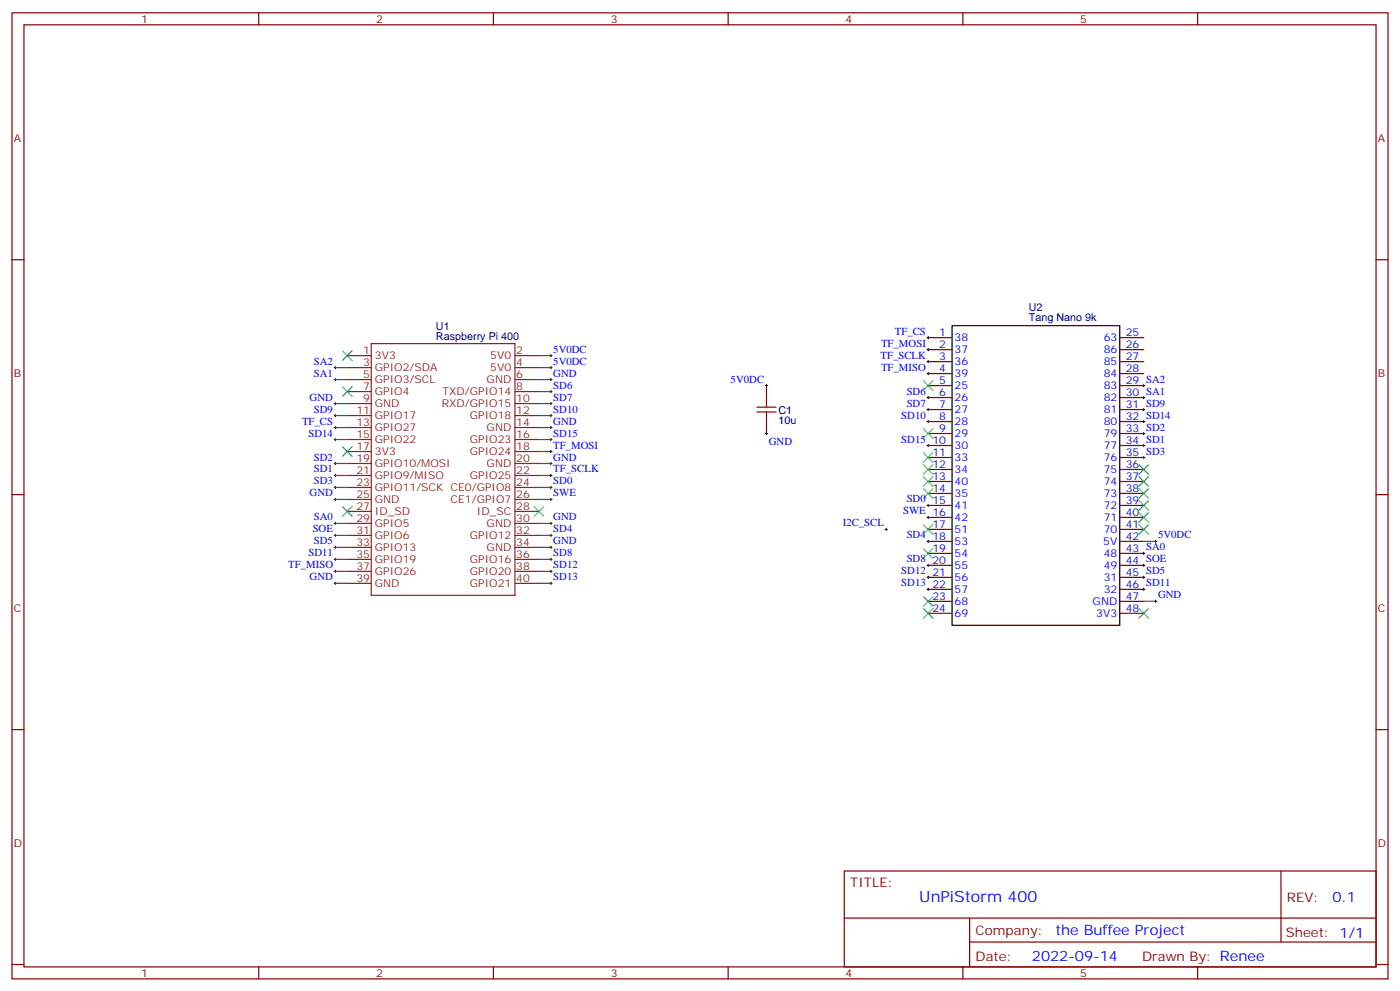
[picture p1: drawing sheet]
<svg xmlns="http://www.w3.org/2000/svg" width="412mm" height="292mm" viewBox="0 0 412 292" stroke-linecap="round" stroke-linejoin="round" font-family="sans-serif">
<g fill="none" stroke="#870000" stroke-width=".35">
<path d="M3.5 3.8h405.4v284.3h-405.4zM7.1 7.3h398.2v277.3h-398.2zM76.2 3.8v3.5M145.3 3.8v3.5M214.5 3.8v3.5M283.6 3.8v3.5M352.8 3.8v3.5M3.5 76.4h3.6M405.3 76.4h3.6M273.4 99.4h7.1M329.8 99.4h7.1M225.8 113.5v3.5"/>
<path d="M273.4 102.9h7.1M273.4 106.4h7.1M273.4 110h7.1M273.4 113.5h7.1M273.4 117h7.1M329.8 102.9h7.1M329.8 106.4h7.1M329.8 110h7.1M329.8 113.5h7.1M329.8 117h7.1M225.8 124.1v3.5M273.4 120.5h7.1"/>
<path d="M273.4 124.1h7.1M273.4 127.6h7.1M273.4 131.1h7.1M273.4 134.7h7.1M273.4 138.2h7.1M329.8 120.5h7.1M329.8 124.1h7.1M329.8 127.6h7.1M329.8 131.1h7.1M329.8 134.7h7.1M329.8 138.2h7.1M3.5 145.6h3.6"/>
<path d="M273.4 141.7h7.1M273.4 145.2h7.1M273.4 148.8h7.1M273.4 152.3h7.1M273.4 155.8h7.1M273.4 159.3h7.1M329.8 141.7h7.1M329.8 145.2h7.1M329.8 148.8h7.1M329.8 152.3h7.1M329.8 155.8h7.1M329.8 159.3h7.1"/>
<path d="M405.3 145.6h3.6M273.4 162.9h7.1M273.4 166.4h7.1M273.4 169.9h7.1M273.4 173.5h7.1M273.4 177h7.1M329.8 162.9h7.1M329.8 166.4h7.1M329.8 169.9h7.1M329.8 173.5h7.1M329.8 177h7.1M273.4 180.5h7.1"/>
<path d="M329.8 180.5h7.1M3.5 214.7h3.6M405.3 214.7h3.6M248.7 256.4h156.6v28.2h-156.6zM377.3 256.4v20.9M248.7 270.2h156.5M285.6 277.3h119.6M285.6 270.2v14.1M3.5 283.9h3.6M76.2 284.6v3.5M145.3 284.6v3.5M214.5 284.6v3.5"/>
<path d="M283.6 284.6v3.5M352.8 284.6v3.5M405.3 283.9h3.6"/>
</g>
<g fill="none" stroke="#8c2424" stroke-width=".35">
<path d="M102.3 104.7h7.1M102.3 108.2h7.1M102.3 111.7h7.1M102.3 115.3h7.1M102.3 118.8h7.1M109.4 101.1h42.3v74.1h-42.3zM151.7 104.7h7M151.7 108.2h7M151.7 111.7h7M151.7 115.3h7M151.7 118.8h7M102.3 122.3h7.1"/>
<path d="M102.3 125.8h7.1M102.3 129.4h7.1M102.3 132.9h7.1M102.3 136.4h7.1M102.3 139.9h7.1M151.7 122.3h7M151.7 125.8h7M151.7 129.4h7M151.7 132.9h7M151.7 136.4h7M151.7 139.9h7M102.3 143.5h7.1"/>
<path d="M102.3 147h7.1M102.3 150.5h7.1M102.3 154.1h7.1M102.3 157.6h7.1M151.7 143.5h7M151.7 147h7M151.7 150.5h7M151.7 154.1h7M151.7 157.6h7M102.3 161.1h7.1M102.3 164.6h7.1M102.3 168.2h7.1"/>
<path d="M102.3 171.7h7.1M151.7 161.1h7M151.7 164.6h7M151.7 168.2h7M151.7 171.7h7"/>
</g>
<path d="M280.5 95.8h49.3v88.2h-49.3z" fill="none" stroke="#000" stroke-width=".35"/>
<g fill="none" stroke="#000" stroke-width=".29">
<path d="M273 99.4h.8M273.4 99v.7M98.4 118.8h.7M98.4 111.7h.7M98.4 108.2h.7M98.8 107.8v.7M98.8 111.4v.7M98.8 118.4v.7M161.9 115.3h.7M161.9 118.8h.7M161.9 111.7h.7M161.9 108.2h.7"/>
<path d="M161.9 104.7h.7M162.3 104.3v.7M162.3 107.8v.7M162.3 111.4v.7M162.3 114.9v.7M162.3 118.4v.7M225.4 113.5h.7M225.8 113.1v.7M273 102.9h.8M273 110h.8M273 106.4h.8M273 117h.8"/>
<path d="M273.4 102.6v.7M273.4 106.1v.7M273.4 109.6v.7M273.4 116.7v.7M336.5 117h.8M336.5 113.5h.8M336.9 113.1v.7M336.9 116.7v.7M98.4 139.9h.7M98.4 136.4h.7M98.4 122.3h.7M98.4 129.4h.7"/>
<path d="M98.4 125.8h.7M98.8 122v.7M98.8 125.5v.7M98.8 129v.7M98.8 136.1v.7M98.8 139.6v.7M161.9 139.9h.7M161.9 136.4h.7M161.9 122.3h.7M161.9 129.4h.7M161.9 125.8h.7M161.9 132.9h.7"/>
<path d="M162.3 122v.7M162.3 125.5v.7M162.3 129v.7M162.3 132.5v.7M162.3 136.1v.7M162.3 139.6v.7M225.4 127.6h.7M225.8 127.2v.8M273 131.1h.8M273 124.1h.8M273 120.5h.8M273.4 120.2v.7"/>
<path d="M273.4 123.7v.7M273.4 130.8v.7M336.5 131.1h.8M336.5 124.1h.8M336.5 120.5h.8M336.5 127.6h.8M336.5 134.7h.8M336.9 120.2v.7M336.9 123.7v.7M336.9 127.2v.8M336.9 130.8v.7M336.9 134.3v.7"/>
<path d="M98.4 143.5h.7M98.4 157.6h.7M98.4 154.1h.7M98.4 147h.7M98.8 143.1v.7M98.8 146.6v.8M98.8 153.7v.7M98.8 157.2v.7M161.9 143.5h.7M161.9 157.6h.7M161.9 154.1h.7M161.9 147h.7"/>
<path d="M162.3 143.1v.7M162.3 146.6v.8M162.3 153.7v.7M162.3 157.2v.7M260.7 155.8h.7M261.1 155.5v.7M273 159.3h.8M273 148.8h.8M273 152.3h.8M273.4 148.4v.7M273.4 151.9v.7M273.4 159v.7"/>
<path d="M340.1 159.3h.7M340.4 159v.7M98.4 161.1h.7M98.4 164.6h.7M98.4 168.2h.7M98.4 171.7h.7M98.8 160.8v.7M98.8 164.3v.7M98.8 167.8v.7M98.8 171.3v.7M161.9 161.1h.7M161.9 164.6h.7"/>
<path d="M161.9 168.2h.7M161.9 171.7h.7M162.3 160.8v.7M162.3 164.3v.7M162.3 167.8v.7M162.3 171.3v.7M273 166.4h.8M273 169.9h.8M273 173.5h.8M273.4 166.1v.7M273.4 169.6v.7M273.4 173.1v.7"/>
<path d="M336.5 166.4h.8M336.5 169.9h.8M336.5 173.5h.8M336.5 162.9h.8M336.9 162.5v.7M336.9 166.1v.7M336.9 169.6v.7M336.9 173.1v.7M340.1 177h.7M340.4 176.6v.7"/>
</g>
<g fill="none" stroke="#008700" stroke-width=".35">
<path d="M98.8 118.8h3.5M98.8 108.2h3.5M98.8 111.7h3.5M158.7 118.8h3.6M158.7 108.2h3.6M158.7 111.7h3.6M158.7 104.7h3.6M158.7 115.3h3.6M98.8 125.8h3.5M98.8 129.4h3.5M98.8 122.3h3.5M98.8 136.4h3.5"/>
<path d="M98.8 139.9h3.5M158.7 125.8h3.6M158.7 129.4h3.6M158.7 122.3h3.6M158.7 136.4h3.6M158.7 139.9h3.6M158.7 132.9h3.6M98.8 147h3.5M98.8 157.6h3.5M98.8 154.1h3.5M98.8 143.5h3.5M158.7 147h3.6"/>
<path d="M158.7 157.6h3.6M158.7 154.1h3.6M158.7 143.5h3.6M336.9 159.3h3.5M98.8 168.2h3.5M98.8 171.7h3.5M98.8 164.6h3.5M98.8 161.1h3.5M158.7 168.2h3.6M158.7 171.7h3.6M158.7 164.6h3.6M158.7 161.1h3.6"/>
<path d="M336.9 177h3.5"/>
</g>
<g fill="none" stroke="#3c3" stroke-width=".35">
<path d="M100.9 103.3l2.8 2.8M100.9 113.8l2.8 2.9M103.7 103.3l-2.8 2.8M103.7 113.8l-2.8 2.9M272 112.1l2.8 2.8M274.8 112.1l-2.8 2.8M100.9 131.5l2.8 2.8M103.7 131.5l-2.8 2.8M272 126.2l2.8 2.8M272 133.2l2.8 2.9M272 136.8l2.8 2.8M274.8 126.2l-2.8 2.8"/>
<path d="M274.8 133.2l-2.8 2.9M274.8 136.8l-2.8 2.8M335.5 136.8l2.8 2.8M338.3 136.8l-2.8 2.8M100.9 149.1l2.8 2.8M103.7 149.1l-2.8 2.8M157.3 149.1l2.9 2.8M160.2 149.1l-2.9 2.8M272 143.8l2.8 2.8M272 154.4l2.8 2.8M272 140.3l2.8 2.8M274.8 143.8l-2.8 2.8"/>
<path d="M274.8 154.4l-2.8 2.8M274.8 140.3l-2.8 2.8M335.5 154.4l2.8 2.8M335.5 150.9l2.8 2.8M335.5 147.4l2.8 2.8M335.5 143.8l2.8 2.8M335.5 140.3l2.8 2.8M338.3 154.4l-2.8 2.8M338.3 150.9l-2.8 2.8M338.3 147.4l-2.8 2.8M338.3 143.8l-2.8 2.8M338.3 140.3l-2.8 2.8"/>
<path d="M272 175.6l2.8 2.8M272 179.1l2.8 2.8M272 161.5l2.8 2.8M274.8 175.6l-2.8 2.8M274.8 179.1l-2.8 2.8M274.8 161.5l-2.8 2.8M335.5 179.1l2.8 2.8M338.3 179.1l-2.8 2.8"/>
</g>
<path d="M223 119.8h5.6M225.8 117v2.8M223 121.2h5.6M225.8 121.2v2.9" fill="none" stroke="#a10000" stroke-width=".35"/>
<text font-size="4.6" fill="#00f" x="270.8" y="265.4">UnPiStorm 400</text>
<g font-size="4.2" fill="#00f">
<text x="392.5" y="265.6">0.1</text>
<text x="310.9" y="275.2">the Buffee Project</text>
<text x="304" y="283">2022-09-14</text>
</g>
<g font-size="3.9" fill="#800">
<text x="250.5" y="260.9">TITLE:</text>
<text x="379.1" y="265.6">REV:</text>
<text x="287.4" y="275.1">Company:</text>
<text x="378.7" y="275.8">Sheet: 1/1</text>
<text x="287.4" y="282.8">Date:</text>
<text x="336.4" y="282.9">Drawn By: Renee</text>
</g>
<g font-size="3.2" fill="#800">
<text x="41.6" y="6.8">1</text>
<text x="110.8" y="6.8">2</text>
<text x="179.9" y="6.8">3</text>
<text x="249.1" y="6.8">4</text>
<text x="318.2" y="6.8">5</text>
<text x="4.1" y="41.9">A</text>
<text x="405.9" y="41.9">A</text>
<text x="4.1" y="111">B</text>
<text x="405.9" y="111">B</text>
<text x="4.1" y="180.2">C</text>
<text x="405.9" y="180.2">C</text>
<text x="4.1" y="249.3">D</text>
<text x="405.9" y="249.3">D</text>
<text x="41.6" y="287.6">1</text>
<text x="110.8" y="287.6">2</text>
<text x="179.9" y="287.6">3</text>
<text x="249.1" y="287.6">4</text>
<text x="318.2" y="287.6">5</text>
</g>
<g font-size="3.2" fill="#000080">
<text x="303" y="94.6">Tang Nano 9k</text>
<text x="303" y="91.5">U2</text>
<text x="128.4" y="100.1">Raspberry Pi 400</text>
<text x="128.4" y="97">U1</text>
<text x="229.3" y="124.9">10u</text>
<text x="229.3" y="121.7">C1</text>
</g>
<g font-size="3.2" fill="#00f">
<text x="263.6" y="98.5">TF_CS</text>
<text x="276.7" y="99">1</text>
<text x="281.2" y="100.4">38</text>
<text x="325.1" y="100.4">63</text>
<text x="331.6" y="99">25</text>
<text x="92.5" y="107.3">SA2</text>
<text x="163" y="103.8">5V0DC</text>
<text x="163" y="107.3">5V0DC</text>
<text x="259.4" y="105.6">TF_SCLK</text>
<text x="259.5" y="102">TF_MOSI</text>
<text x="276.7" y="102.6">2</text>
<text x="276.7" y="106.1">3</text>
<text x="281.2" y="104">37</text>
<text x="281.2" y="107.5">36</text>
<text x="325.1" y="104">86</text>
<text x="325.1" y="107.5">85</text>
<text x="331.6" y="102.6">26</text>
<text x="331.6" y="106.1">27</text>
<text x="92.5" y="110.8">SA1</text>
<text x="163" y="110.8">GND</text>
<text x="215.2" y="112.6">5V0DC</text>
<text x="259.5" y="109.1">TF_MISO</text>
<text x="276.7" y="109.6">4</text>
<text x="276.7" y="113.1">5</text>
<text x="281.2" y="111">39</text>
<text x="325.1" y="111">84</text>
<text x="331.6" y="109.6">28</text>
<text x="331.6" y="113.1">29 SA2</text>
<text x="91.2" y="117.9">GND</text>
<text x="163" y="114.4">SD6</text>
<text x="163" y="117.9">SD7</text>
<text x="267.1" y="116.1">SD6</text>
<text x="267.1" y="119.7">SD7</text>
<text x="276.7" y="116.7">6</text>
<text x="281.2" y="114.5">25</text>
<text x="281.2" y="118.1">26</text>
<text x="325.1" y="114.5">83</text>
<text x="325.1" y="118.1">82</text>
<text x="331.6" y="116.7">30 SA1</text>
<text x="89" y="125">TF_CS</text>
<text x="92.5" y="121.4">SD9</text>
<text x="163" y="121.4">SD10</text>
<text x="163" y="125">GND</text>
<text x="265.5" y="123.2">SD10</text>
<text x="276.7" y="120.2">7</text>
<text x="276.7" y="123.7">8</text>
<text x="281.2" y="121.6">27</text>
<text x="281.2" y="125.1">28</text>
<text x="325.1" y="121.6">81</text>
<text x="325.1" y="125.1">80</text>
<text x="331.6" y="120.2">31 SD9</text>
<text x="331.6" y="123.7">32 SD14</text>
<text x="90.9" y="128.5">SD14</text>
<text x="163" y="128.5">SD15</text>
<text x="226.5" y="131">GND</text>
<text x="265.5" y="130.2">SD15</text>
<text x="274.7" y="130.8">10</text>
<text x="276.7" y="127.2">9</text>
<text x="281.2" y="128.7">29</text>
<text x="325.1" y="128.7">79</text>
<text x="331.6" y="127.2">33 SD2</text>
<text x="331.6" y="130.8">34 SD1</text>
<text x="92.5" y="135.5">SD2</text>
<text x="163" y="135.5">GND</text>
<text x="163" y="132">TF_MOSI</text>
<text x="274.7" y="134.3">11</text>
<text x="274.7" y="137.8">12</text>
<text x="281.2" y="132.2">30</text>
<text x="281.2" y="135.7">33</text>
<text x="325.1" y="132.2">77</text>
<text x="325.1" y="135.7">76</text>
<text x="331.6" y="134.3">35 SD3</text>
<text x="331.6" y="137.8">36</text>
<text x="92.5" y="139.1">SD1</text>
<text x="92.5" y="142.6">SD3</text>
<text x="163" y="142.6">SD0</text>
<text x="163" y="139.1">TF_SCLK</text>
<text x="274.7" y="141.4">13</text>
<text x="281.2" y="139.2">34</text>
<text x="281.2" y="142.8">40</text>
<text x="325.1" y="139.2">75</text>
<text x="325.1" y="142.8">74</text>
<text x="331.6" y="141.4">37</text>
<text x="91.2" y="146.1">GND</text>
<text x="163" y="146.1">SWE</text>
<text x="267.1" y="147.9">SD0</text>
<text x="274.7" y="144.9">14</text>
<text x="274.7" y="148.4">15</text>
<text x="281.2" y="146.3">35</text>
<text x="281.2" y="149.8">41</text>
<text x="325.1" y="146.3">73</text>
<text x="325.1" y="149.8">72</text>
<text x="331.6" y="144.9">38</text>
<text x="331.6" y="148.4">39</text>
<text x="92.5" y="153.2">SA0</text>
<text x="163" y="153.2">GND</text>
<text x="248.3" y="154.9">I2C_SCL</text>
<text x="266" y="151.4">SWE 16</text>
<text x="274.7" y="155.5">17</text>
<text x="281.2" y="153.4">42</text>
<text x="325.1" y="153.4">71</text>
<text x="331.6" y="151.9">40</text>
<text x="331.6" y="155.5">41</text>
<text x="92.1" y="156.7">SOE</text>
<text x="92.5" y="160.2">SD5</text>
<text x="163" y="156.7">SD4</text>
<text x="163" y="160.2">GND</text>
<text x="267.1" y="158.5">SD4</text>
<text x="274.7" y="159">18</text>
<text x="281.2" y="156.9">51</text>
<text x="281.2" y="160.4">53</text>
<text x="325" y="160.4">5V</text>
<text x="325.1" y="156.9">70</text>
<text x="331.6" y="159">42</text>
<text x="341.1" y="158.5">5V0DC</text>
<text x="84.9" y="167.3">TF_MISO</text>
<text x="90.9" y="163.8">SD11</text>
<text x="163" y="163.8">SD8</text>
<text x="163" y="167.3">SD12</text>
<text x="267.1" y="165.5">SD8</text>
<text x="274.7" y="162.5">19</text>
<text x="274.7" y="166.1">20</text>
<text x="281.2" y="163.9">54</text>
<text x="281.2" y="167.5">55</text>
<text x="325.1" y="163.9">48</text>
<text x="325.1" y="167.5">49</text>
<text x="331.6" y="162.5">43 SA0</text>
<text x="331.6" y="166.1">44 SOE</text>
<text x="91.2" y="170.8">GND</text>
<text x="163" y="170.8">SD13</text>
<text x="265.5" y="169.1">SD12</text>
<text x="265.5" y="172.6">SD13</text>
<text x="274.7" y="169.6">21</text>
<text x="274.7" y="173.1">22</text>
<text x="281.2" y="171">56</text>
<text x="325.1" y="171">31</text>
<text x="331.6" y="169.6">45 SD5</text>
<text x="331.6" y="173.1">46 SD11</text>
<text x="274.7" y="176.6">23</text>
<text x="281.2" y="174.5">57</text>
<text x="281.2" y="178">68</text>
<text x="321.9" y="178">GND</text>
<text x="325.1" y="174.5">32</text>
<text x="331.6" y="176.6">47</text>
<text x="341.1" y="176.1">GND</text>
<text x="274.7" y="180.2">24</text>
<text x="281.2" y="181.6">69</text>
<text x="322.9" y="181.6">3V3</text>
<text x="331.6" y="180.2">48</text>
</g>
<g font-size="3.2" fill="#8d2323">
<text x="107" y="104.3">1</text>
<text x="107" y="107.8">3</text>
<text x="110.4" y="105.7">3V3</text>
<text x="144.4" y="105.7">5V0</text>
<text x="152" y="104.3">2</text>
<text x="152" y="107.8">4</text>
<text x="107" y="111.4">5</text>
<text x="110.4" y="109.3">GPIO2/SDA</text>
<text x="110.4" y="112.8">GPIO3/SCL</text>
<text x="143.4" y="112.8">GND</text>
<text x="144.4" y="109.3">5V0</text>
<text x="152" y="111.4">6</text>
<text x="107" y="114.9">7</text>
<text x="107" y="118.4">9</text>
<text x="110.4" y="116.3">GPIO4</text>
<text x="110.4" y="119.8">GND</text>
<text x="130.1" y="119.8">RXD/GPIO15</text>
<text x="130.4" y="116.3">TXD/GPIO14</text>
<text x="152" y="114.9">8</text>
<text x="152" y="118.4">10</text>
<text x="105" y="122">11</text>
<text x="105" y="125.5">13</text>
<text x="110.4" y="123.4">GPIO17</text>
<text x="138.4" y="123.4">GPIO18</text>
<text x="152" y="122">12</text>
<text x="152" y="125.5">14</text>
<text x="105" y="129">15</text>
<text x="110.4" y="126.9">GPIO27</text>
<text x="110.4" y="130.4">GPIO22</text>
<text x="138.4" y="130.4">GPIO23</text>
<text x="143.4" y="126.9">GND</text>
<text x="152" y="129">16</text>
<text x="105" y="132.5">17</text>
<text x="105" y="136.1">19</text>
<text x="110.4" y="133.9">3V3</text>
<text x="110.4" y="137.5">GPIO10/MOSI</text>
<text x="138.4" y="133.9">GPIO24</text>
<text x="143.4" y="137.5">GND</text>
<text x="152" y="132.5">18</text>
<text x="152" y="136.1">20</text>
<text x="105" y="139.6">21</text>
<text x="105" y="143.1">23</text>
<text x="110.4" y="141">GPIO9/MISO</text>
<text x="138.4" y="141">GPIO25</text>
<text x="152" y="139.6">22</text>
<text x="152" y="143.1">24</text>
<text x="105" y="146.6">25</text>
<text x="110.4" y="144.5">GPIO11/SCK CE0/GPIO8</text>
<text x="110.4" y="148.1">GND</text>
<text x="132.7" y="148.1">CE1/GPIO7</text>
<text x="152" y="146.6">26</text>
<text x="105" y="150.2">27</text>
<text x="105" y="153.7">29</text>
<text x="110.4" y="151.6">ID_SD</text>
<text x="110.4" y="155.1">GPIO5</text>
<text x="140.5" y="151.6">ID_SC</text>
<text x="143.4" y="155.1">GND</text>
<text x="152" y="150.2">28</text>
<text x="152" y="153.7">30</text>
<text x="105" y="157.2">31</text>
<text x="105" y="160.8">33</text>
<text x="110.4" y="158.6">GPIO6</text>
<text x="138.4" y="158.6">GPIO12</text>
<text x="152" y="157.2">32</text>
<text x="152" y="160.8">34</text>
<text x="105" y="164.3">35</text>
<text x="105" y="167.8">37</text>
<text x="110.4" y="162.2">GPIO13</text>
<text x="110.4" y="165.7">GPIO19</text>
<text x="138.4" y="165.7">GPIO16</text>
<text x="143.4" y="162.2">GND</text>
<text x="152" y="164.3">36</text>
<text x="152" y="167.8">38</text>
<text x="105" y="171.3">39</text>
<text x="110.4" y="169.2">GPIO26</text>
<text x="110.4" y="172.8">GND</text>
<text x="138.4" y="169.2">GPIO20</text>
<text x="138.4" y="172.8">GPIO21</text>
<text x="152" y="171.3">40</text>
</g>
</svg>
